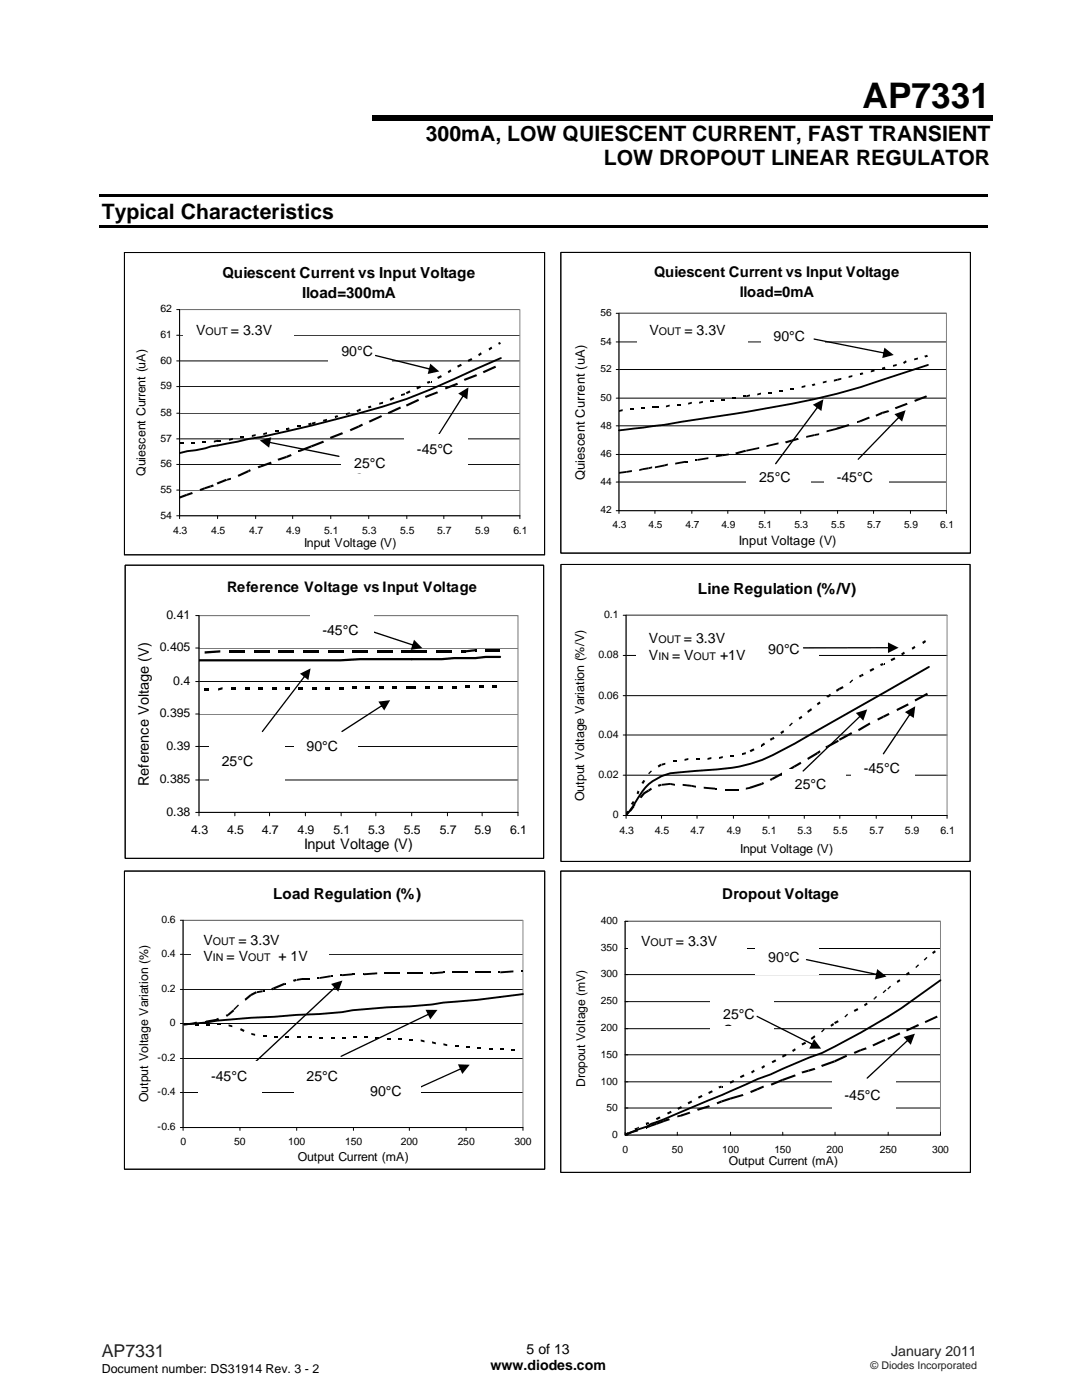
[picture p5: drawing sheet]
<svg xmlns="http://www.w3.org/2000/svg" width="216mm" height="279mm" viewBox="0 0 216 279" stroke-linecap="round" stroke-linejoin="round" font-family="sans-serif">
<path d="M19.8 38.8h177.2v.5h-177.2zM74.3 23.1h123.8v1.1h-123.8zM19.8 44.9h177.2v.5h-177.2z" fill="#000"/>
<path d="M24.8 50.4h83.9v60.3h-83.9z" fill-rule="evenodd" fill="#fff" stroke="#000" stroke-width=".2"/>
<g fill="none" stroke="#000" stroke-width=".2">
<path d="M24.8 50.4h83.9v60.3h-83.9zM35.3 77.2h68.4M35.3 72h68.4M35.3 66.9h68.4M35.3 61.8h68.4M35.8 61.8v41.7M35.3 97.8h68.4M35.3 92.7h68.4M35.3 87.6h68.4M35.3 82.5h68.4M35.3 102.9h68.4v.6M43.4 102.9v.6"/>
<path d="M51 102.9v.6M58.4 102.9v.6M66 102.9v.6M73.6 102.9v.6M81.2 102.9v.6M88.6 102.9v.6M96.1 102.9v.6"/>
</g>
<path d="M35.8 61.8h67.9v41.1h-67.9z" fill="none" stroke="#808080" stroke-width=".2"/>
<path d="M99.9 71.5l-4.7 2a123.6 123.6 0 0 1-23.5 9l-9.5 2.4-10 2.3-2.5 .4-13.9 2.8" fill="none" stroke="#000" stroke-width=".38"/>
<path d="M85.9 76h.2v.4h-.2zM35.9 88.1h.7v.4h-.7zM38.1 88.1h.8v.4h-.8zM40.4 87.9h.7v.4h-.7zM43.4 87.8h.8v.3h-.8zM48 87h.7v.4h-.7zM54.8 85.9h.8v.4h-.8zM57.1 85.5h.2v.4h-.2zM59.4 84.9h.7v.4h-.7zM59.5 89.9h.2v.3h-.2zM66.8 83h.2v.4h-.2z" fill="#000"/>
<g fill="#000">
<path d="M77.7 79.6l.8-.4 .2 .4-.8 .4zM80 78.7l.8-.2v.3l-.8 .2zM81 78.3l.7-.4 .2 .4-.7 .4zM83.1 77.3l.7-.3 .2 .3-.8 .4zM84.8 79l2.4-.9 .2 .4-2.4 .9zM85.2 76.2l.5-.2 .2 .4-.6 .2zM87.2 75.2l.8-.3 .2 .3-.8 .4zM88.8 77.3l2.4-.9 .2 .4-2.5 .9zM89.3 74.1l.6-.4 .2 .4-.6 .4zM91.2 73l.8-.4 .2 .4-.8 .4zM92.5 75.6l2.5-.9 .2 .4-2.5 .9zM93.3 71.8l.8-.3 .2 .3-.8 .4z"/>
<path d="M95.4 70.7l.5-.4 .2 .4-.5 .4zM96.3 74.1l2.5-1.1 .2 .4-2.5 1.1zM97.5 69.6l.5-.4 .2 .4-.5 .3zM99.4 68.4l.4-.2 .1 .4-.3 .2zM35.8 99.1l1.4-.5 .2 .4-1.6 .5zM37.2 98.6l1.1-.4 .2 .4-1.1 .4zM39.8 97.6l1-.3 .2 .3-1 .4zM40.8 97.3l1.1-.4 .2 .4-1.1 .3zM41.9 96.9l.6-.2 .2 .4-.6 .2zM42.7 87.9l.7-.1v.3l-.7 .2zM43.2 96.3l1.9-.8 .2 .4-1.9 .8zM45.3 95.5l.8-.1v.3l-.8 .2z"/>
<path d="M45.7 87.6l.8-.2v.4l-.8 .1zM47.4 94.8l2.1-1 .2 .4-2.1 1zM49.5 93.8l.4-.2 .2 .4-.4 .2zM50.2 86.8l.8-.2v.4l-.8 .2zM51.4 93.1l.6-.2 .2 .4-.6 .2zM52 92.9l2-.8 .2 .4-2 .8zM52.5 86.4l.8-.1v.3l-.8 .2zM55.4 91.6l1.7-.6 .2 .4-1.7 .5zM57.1 85.5l.5-.2 .2 .4-.5 .2zM57.1 91l.9-.4 .2 .4-.9 .4zM59.5 89.9l2.5-1 .2 .4-2.5 .9zM61.4 84.5l.6-.2 .2 .4-.6 .2z"/>
<path d="M62 88.9l2.5-1 .2 .4-2.5 1zM62.2 84.3l.7-.1v.3l-.7 .2zM64.5 83.8l.7-.2v.4l-.7 .2zM65.8 87.2l2.5-.9 .2 .3-2.5 1zM66.8 83l.5-.2 .2 .4-.5 .2zM69 82.5l.8-.2v.4l-.8 .1zM69.8 85.7l1.7-.8 .2 .4-1.7 .8zM71.1 81.9l.4-.2 .2 .4-.4 .2zM71.5 81.7l.4-.2 .2 .4-.4 .2zM71.5 84.9l.7-.4 .2 .4-.7 .4zM73.4 81.1l.6-.2 .1 .4-.5 .2zM73.6 84l2.5-1.2 .1 .4-2.4 1.1z"/>
<path d="M75.7 80.4l.7-.2v.4l-.7 .2zM77.4 82.3l2.4-1.2 .2 .4-2.4 1.2zM81 80.8l2.4-1.2 .2 .4-2.4 1.1z"/>
</g>
<path d="M111.9 50.4h81.7v60h-81.7z" fill-rule="evenodd" fill="#fff" stroke="#000" stroke-width=".2"/>
<g fill="none" stroke="#000" stroke-width=".2">
<path d="M111.9 50.4h81.7v60h-81.7zM123 79.5h65.8M123 73.7h65.8M123 68.2h65.8M123 62.5h65.8M123.5 62.5v40M123 96.2h65.8M123 90.7h65.8M123 85h65.8M123 101.9h65.8v.6M130.7 101.9v.6M138 101.9v.6"/>
<path d="M145.2 101.9v.6M152.6 101.9v.6M159.8 101.9v.6M167.1 101.9v.6M174.3 101.9v.6M181.7 101.9v.6"/>
</g>
<path d="M123.5 62.5h65.3v39.4h-65.3z" fill="none" stroke="#808080" stroke-width=".2"/>
<path d="M185.2 72.8l-9.1 3a161.8 161.8 0 0 1-30.8 7l-12.8 2-9 1.1" fill="none" stroke="#000" stroke-width=".37"/>
<g fill="#000">
<path d="M148.9 78.9l.7-.2v.4l-.7 .2zM151.1 78.5l.7-.1v.3l-.7 .2zM160 77.1l.7-.2v.4l-.7 .1zM162 76.7l.5-.2 .2 .4-.5 .2zM164.2 76.2l.7-.2v.3l-.7 .2zM166.4 75.8l.7-.2v.4l-.7 .2zM167.1 75.6l.8-.2v.4l-.8 .2zM169.3 75l.8-.1v.3l-.8 .2zM171.6 74.5l.5-.2 .2 .4-.6 .2zM173.8 73.9l.7-.2v.4l-.7 .2zM176 73.4l.5-.2 .2 .4-.6 .1zM178.2 72.8l.7-.2v.4l-.7 .2z"/>
<path d="M180.2 72.3l.6-.4 .1 .4-.5 .3zM182.4 71.5l.8-.1v.3l-.8 .2zM182.4 79.8l2.4-.9 .2 .4-2.4 .9zM184.4 71l.6-.2 .2 .4-.6 .2zM123.5 81.9l.7-.2v.3l-.7 .2zM123.5 94.2l1.5-.2v.4l-1.5 .2zM125 94l1.1-.2v.4l-1.1 .2zM127.6 93.6l.7-.1v.3l-.7 .2zM128.3 93.5l1.1-.2v.3l-1.1 .2zM129.4 93.3l.7-.2v.4l-.7 .1zM130.7 93.1l1.8-.4v.4l-1.8 .4zM132.5 92.7l.8-.2v.4l-.8 .2z"/>
<path d="M132.9 80.9l.7-.1v.3l-.7 .2zM134.7 92.4l2.1-.4v.4l-2.1 .3zM137.3 80.4l.7-.2v.4l-.7 .2zM139.1 91.6l2.3-.4v.4l-2.3 .4zM139.5 80.2l.8-.2v.4l-.8 .2zM142.8 90.9l1.3-.2v.4l-1.3 .1zM144.1 90.7l1.3-.2v.4l-1.3 .2zM146.7 90.3l2-.5 .2 .3-2 .6zM148.9 89.8l2.6-.6v.4l-2.6 .5zM153 88.9l2.3-.6v.4l-2.3 .5zM156.6 88.1l1.3-.4 .2 .4-1.3 .4zM157.9 87.7l1.3-.3 .2 .3-1.3 .4z"/>
<path d="M160.9 87l1.6-.4v.4l-1.6 .4zM162.5 86.6l.9-.1v.3l-.9 .2zM164.9 85.9l2.2-.6v.4l-2.2 .6zM166.9 85.3l2.4-.7 .2 .4-2.4 .7zM171 84.1l.7-.2v.3l-.7 .2zM171.6 83.9l1.8-.8 .2 .4-1.9 .7zM174.7 82.8l1.3-.6 .1 .4-1.2 .5zM176 82.2l1.2-.3 .2 .3-1.3 .4zM178.5 81.3l2.4-.9 .2 .4-2.4 .9z"/>
</g>
<g fill="#000">
<path d="M146.2 79.3h.7v.4h-.7zM148.4 78.9h.5v.4h-.5zM153.3 78.2h.8v.3h-.8zM155.5 77.8h.8v.4h-.8zM157.7 77.4h.8v.4h-.8zM171.6 74.5h.1v.4h-.1zM176 73.4h.1v.3h-.1zM125.7 81.5h.7v.4h-.7zM127.9 81.3h.8v.4h-.8zM130.1 81.1h1.3v.4h-1.3zM135.1 80.6h.7v.3h-.7zM136.8 92h.5v.4h-.5z"/>
<path d="M138.8 91.6h.3v.4h-.3zM141.7 79.8h.8v.4h-.8zM143.9 79.7h.8v.3h-.8z"/>
</g>
<path d="M25 112.8h83.5v58.5h-83.5z" fill-rule="evenodd" fill="#fff" stroke="#000" stroke-width=".2"/>
<g fill="none" stroke="#000" stroke-width=".2">
<path d="M25 112.8h83.5v58.5h-83.5zM39.1 136h64.3M39.1 129.3h64.3M39.1 122.9h64.3M39.7 122.9v39.9M39.1 155.7h64.3M39.1 149h64.3M39.1 142.5h64.3M39.1 162.1h64.3v.7M46.9 162.1v.7M53.8 162.1v.7M60.9 162.1v.7"/>
<path d="M68.1 162.1v.7M75 162.1v.7M82.1 162.1v.7M89.3 162.1v.7M96.2 162.1v.7"/>
</g>
<path d="M39.7 122.9h63.7v39.2h-63.7z" fill="none" stroke="#808080" stroke-width=".22"/>
<path d="M99.8 131.1h-2.9l-2 .2h-4.3l-2.4 .3h-16.3l-4 .2h-28.2" fill="none" stroke="#000" stroke-width=".45"/>
<g fill="#000">
<path d="M40.8 137.4h.9v.4h-.9zM46.2 137.1h.9v.5h-.9zM48.9 137.1h.9v.5h-.9zM51.6 137.1h.9v.5h-.9zM54.2 137.1h.9v.5h-.9zM56.9 137.1h.9v.5h-.9zM59.6 137.1h.9v.5h-.9zM62.3 137.1h.9v.5h-.9zM64.9 137.1h.9v.5h-.9zM67.6 137.1h.9v.5h-.9zM70.3 136.9h.9v.5h-.9zM73 136.9h.9v.5h-.9z"/>
<path d="M75.7 136.9h.9v.5h-.9zM78.3 136.9h.9v.5h-.9zM81 136.9h.9v.5h-.9zM82.1 136.9h.9v.5h-.9zM84.8 136.9h.9v.5h-.9zM87.5 136.9h.9v.5h-.9zM90.2 136.9h.9v.5h-.9zM92 129.8h.9v.4h-.9zM92.9 136.7h.8v.4h-.8zM94.9 129.5h.2v.5h-.2zM95.5 136.7h.9v.4h-.9zM98.2 136.7h.9v.4h-.9z"/>
</g>
<path d="M40.8 130l3.2-.2v.4l-3.2 .3zM43.5 137.4l.9-.3v.5l-.9 .2zM92.9 129.8l2-.3v.5l-2 .2z" fill="#000"/>
<path d="M45.7 130h3.2M50.7 130h3.1M55.6 130h3.1M60.5 130h3.1M65.4 130h3.1M70.3 130h3.1M75.2 130h3.1M80.1 130h5.2M87.1 130h3.1M96.9 129.8h2.9" fill="none" stroke="#000" stroke-width=".44"/>
<path d="M111.9 112.6h81.7v59.3h-81.7z" fill-rule="evenodd" fill="#fff" stroke="#000" stroke-width=".2"/>
<g fill="none" stroke="#000" stroke-width=".2">
<path d="M111.9 112.6h81.7v59.3h-81.7zM124.4 138.8h64.6M124.4 130.8h64.6M124.4 122.8h64.6M124.9 122.8v40.5M124.4 154.7h64.6M124.4 146.7h64.6M124.4 162.8h64.6v.5M132 162.8v.5M139.1 162.8v.5M146.3 162.8v.5M153.4 162.8v.5"/>
<path d="M160.5 162.8v.5M167.6 162.8v.5M174.8 162.8v.5M181.9 162.8v.5"/>
</g>
<path d="M124.9 122.8h64.1v40h-64.1z" fill="none" stroke="#808080" stroke-width=".2"/>
<path d="M185.4 133.1l-26.8 15.3a32.2 32.2 0 0 1-12.2 4.8l-9.7 .8a10.7 10.7 0 0 0-6.8 2.1 24.3 24.3 0 0 0-4.2 5.7l-.8 1M144.6 157.6h2.7" fill="none" stroke="#000" stroke-width=".38"/>
<g fill="#000">
<path d="M164.9 139l.2-.2 .2 .2-.2 .2zM165.1 138.8l.6-.3 .1 .3-.5 .4zM166.8 137.7l.6-.4 .2 .4-.6 .4zM167.4 137.3l.7-.4 .2 .4-.7 .4zM169.5 136.2l.6-.6 .1 .2-.5 .6zM171.4 134.8l.4-.2 .2 .4-.4 .2zM171.8 134.6l.3-.1 .2 .3-.3 .2zM173.5 133.7l.8-.4 .2 .4-.8 .4zM175.6 132.5l.6-.2 .2 .4-.6 .2zM177.7 131.6l.8-.4 .2 .4-.8 .4zM179.8 130.4l.6-.4 .2 .4-.6 .4zM181.9 129.3l.6-.4 .2 .4-.6 .4z"/>
<path d="M182.5 139.6l2.5-1.3 .2 .3-2.5 1.4zM184 128.1l.6-.4 .2 .4-.6 .4zM127.2 157.8l.4 .2-.2 .5-.4-.2zM128.4 158.2l.4 .1-.8 1-.4-.2zM128.4 155.7l.4 .2-.4 .5-.4-.1zM128.4 158.2l.9-.6 .2 .4-.9 .5zM129.3 154.3l.6-.5 .2 .1-.6 .6zM129.3 157.6l.6-.4 .2 .4-.6 .4zM131.2 152.8l.6-.4 .2 .4-.6 .4zM131.2 156.6l.6-.2 .2 .4-.6 .2zM132 152.4l.8-.2v.4l-.8 .2zM132 156.4l1.7-.1v.3l-1.7 .2z"/>
<path d="M133.7 156.3l1 .1v.4l-1-.2zM136.2 156.4l1.7 .2v.4l-1.7-.2zM136.6 151.5l.8-.2v.4l-.8 .1zM137.9 156.6l1 .2v.4l-1-.2zM140.4 157l2.3 .2v.4l-2.3-.2zM141.2 151.3l.7-.2v.4l-.7 .2zM143.5 151.1l.7-.2v.4l-.7 .2zM148.1 150.3l.7-.2v.4l-.7 .2zM148.8 157.2l1-.2v.4l-1 .2zM149.6 149.7l.8-.3 .2 .3-.8 .4zM149.6 157l2.3-.7 .2 .3-2.3 .8zM151.9 148.6l.6-.4 .2 .4-.6 .4z"/>
<path d="M151.9 156.3l.4-.2 .2 .3-.4 .2zM153.6 147.4l.4-.1 .2 .3-.4 .2zM153.6 155.5l.4-.2 .2 .4-.4 .2zM154 147.3l.4-.2 .2 .3-.4 .2zM154 155.3l2.1-1.2 .2 .4-2.1 1.2zM155.7 146.1l.6-.4 .2 .4-.6 .4zM157.4 144.8l.6-.6 .2 .2-.6 .6zM157.4 153.4l1-.6 .2 .4-1 .6zM158.4 152.8l1.3-.8 .2 .4-1.3 .8zM159.3 143.2l.6-.3 .2 .3-.6 .4zM161.1 141.9l.7-.6 .2 .4-.8 .6zM161.1 151.3l1.9-1.2 .2 .4-2 1.2z"/>
<path d="M163 140.4l.6-.4 .1 .4-.5 .4zM163 150.1l.6-.4 .1 .4-.5 .4zM164.7 149l.4-.2 .2 .4-.4 .2zM165.1 148.8l2.1-1.2 .2 .4-2.1 1.2zM167.4 147.4l2.5-1.3 .2 .4-2.5 1.3zM171.2 145.5l2.3-1.3 .2 .4-2.3 1.3zM175 143.4l1.2-.5 .2 .3-1.2 .6zM176.2 142.9l1.1-.6 .2 .4-1.1 .5zM178.9 141.5l2.2-1.1 .2 .4-2.3 1.1zM125.1 161.8l.4 .2-.4 .8-.2-.2zM125.5 161.8l.2 .2-.8 .8v-.2zM126.3 160.8l.3 .2-.7 1-.4-.2z"/>
<path d="M126.3 159.9l.3 .2-.3 .5-.4-.2zM126.6 160.4l.2 .2-.4 .4-.1-.2z"/>
</g>
<path d="M176.4 132.3h.2v.4h-.2zM134.3 151.7h.8v.3h-.8zM138.9 151.3h.8v.4h-.8zM142.7 157.2h.4v.4h-.4zM145.8 150.7h.7v.4h-.7zM151.9 148.6h.2v.4h-.2z" fill="#000"/>
<path d="M24.8 173.8h83.9v59.5h-83.9z" fill-rule="evenodd" fill="#fff" stroke="#000" stroke-width=".2"/>
<g fill="none" stroke="#000" stroke-width=".2">
<path d="M24.8 173.8h83.9v59.5h-83.9zM36 197.5h68.4M36 190.5h68.4M36 183.7h68.4M36.5 183.7v41.9M36 218h68.4M36 211.2h68.4M36 204.3h68.4M36 225h68.4v.6M47.9 225v.6M59.2 225v.6M70.5 225v.6"/>
<path d="M81.7 225v.6M93 225v.6"/>
</g>
<path d="M36.5 183.7h67.9v41.3h-67.9z" fill="none" stroke="#808080" stroke-width=".2"/>
<path d="M76.8 194.2h3M81.3 194.2h3M90.4 194.1h3M94.9 194.1h3M104.4 198.4a179.9 179.9 0 0 1-15.9 1.7l-2.3 .4-4.5 .4a100.1 100.1 0 0 0-13.4 1.1l-13.6 .9a109.2 109.2 0 0 0-13.6 1.2l-4.4 .3" fill="none" stroke="#000" stroke-width=".38"/>
<g fill="#000">
<path d="M52.4 197.6h.4v.4h-.4zM56.9 196.1h.2v.4h-.2zM60.3 195.2h1.5v.4h-1.5zM63.4 195h.3v.4h-.3zM66 194.6h.4v.4h-.4zM67.9 194.4h.4v.4h-.4zM70.4 194.2h.5v.4h-.5zM72.4 194.2h.2v.4h-.2zM85.8 194.1h.4v.3h-.4zM88.5 193.9h.4v.3h-.4zM99.4 193.9h.4v.3h-.4zM104 193.7h.4v.4h-.4z"/>
<path d="M36.7 204.3h.8v.3h-.8zM39 204.4h.8v.4h-.8zM40.9 203.7h.2v.4h-.2zM41.1 204.4h.7v.4h-.7zM43.3 204.3h.8v.3h-.8zM52.4 206.5h.8v.4h-.8zM54.7 206.7h.7v.4h-.7zM56.9 206.7h.8v.4h-.8zM59.2 206.7h.8v.4h-.8zM61.5 206.7h.7v.4h-.7zM63.7 206.9h.8v.4h-.8zM66 206.9h.8v.4h-.8z"/>
<path d="M68.3 206.9h.7v.4h-.7zM70.5 206.7h.8v.4h-.8zM72.6 206.7h.8v.4h-.8zM74.9 206.9h.7v.4h-.7zM77.2 207.1h.7v.4h-.7zM79.4 207.1h.8v.4h-.8zM81.7 207.3h.7v.3h-.7zM90.7 208.6h.8v.4h-.8zM93 208.8h.8v.4h-.8zM95.3 209h.7v.4h-.7zM97.5 209.2h.8v.3h-.8zM99.8 209.2h.8v.3h-.8z"/>
<path d="M102.1 209.4h.7v.3h-.7z"/>
</g>
<g fill="#000">
<path d="M48.8 199.3l1.2-.9 .1 .4-1.1 .9zM50 198.4l1.1-.6 .2 .4-1.2 .6zM51.3 197.8l1.1-.2v.4l-1.1 .2zM54.1 197.3l.4-.2 .2 .4-.4 .1zM54.5 197.1l2.2-1 .2 .4-2.2 1zM58.4 195.6l.6-.2 .2 .3-.6 .2zM59.2 195.4l1.1-.2v.4l-1.1 .1zM63.7 195l2.3-.4v.4l-2.3 .4zM68.3 194.4l2.1-.2v.4l-2.1 .2zM72.6 194.2l2.7-.1v.3l-2.7 .2zM86.2 194.1l2.3-.2v.3l-2.3 .2zM99.8 193.9l2.6-.2v.4l-2.6 .1z"/>
<path d="M36.7 204.3l2.1-.2v.3l-2.1 .2zM38.6 204.1l.6-.2 .2 .4-.6 .1zM41.1 203.7l2.2-.4v.4l-2.2 .4zM43.2 203.3l.3-.2 .2 .4-.4 .2zM45 202.5l.4-.1 .2 .3-.4 .2zM45.4 202.4l1.1-1 .2 .4-1.1 .9zM45.6 204.4l.8 .2v.4l-.8-.2zM46.5 201.4l1-.9 .2 .2-1 .9zM48.1 205.2l.7 .4-.2 .4-.7-.4zM50.1 206.1l.8 .2v.4l-.8-.2zM83.9 207.5l.8 .1v.4l-.8-.2zM86.2 207.8l.8 .2v.4l-.8-.2z"/>
<path d="M88.5 208.2l.7 .2v.4l-.7-.2z"/>
</g>
<path d="M111.9 173.8h81.7v60.2h-81.7z" fill-rule="evenodd" fill="#fff" stroke="#000" stroke-width=".2"/>
<path d="M124.7 183.9h63v42.6h-63z" fill="#fff"/>
<g fill="none" stroke="#000" stroke-width=".2">
<path d="M111.9 173.8h81.7v60.2h-81.7zM124.7 199.9h63M124.7 194.5h63M124.7 189.3h63M187.7 183.9h-63v42.6h.6M124.7 215.9h63M124.7 210.5h63M124.7 205.3h63M124.7 221.1h63M124.7 226v.5h63v-.5M135.1 226v.5M145.8 226v.5"/>
<path d="M156.2 226v.5M166.6 226v.5M177.2 226v.5"/>
</g>
<path d="M124.7 183.9h63v42.6h-63z" fill="none" stroke="#808080" stroke-width=".2"/>
<path d="M187.7 195.6a132 132 0 0 1-23.7 14.5l-2.6 1-7.6 3.3-2.6 .9-7.1 3.2-19.4 8" fill="none" stroke="#000" stroke-width=".37"/>
<g fill="#000">
<path d="M174.4 199.2l.2 .1-.2 .2-.1-.2zM174.4 199.2l.4-.4 .2 .2-.4 .3zM176.1 198l.6-.5 .2 .2-.6 .5zM177.6 196.7l.2 .2-.6 .6-.1-.2zM178.9 195.8l.6-.4 .2 .4-.6 .4zM180.8 194.3l.5-.4 .2 .4-.5 .4zM182.6 193l.6-.6 .2 .2-.6 .6zM184.3 191.5l.6-.5 .2 .2-.6 .5zM186 190l.5-.3 .2 .3-.5 .4zM139.3 218.9l.7-.4 .2 .4-.8 .4zM141.3 218l.7-.4 .2 .4-.7 .3zM143.3 216.8l.6-.1 .2 .3-.6 .2z"/>
<path d="M143.9 219.6l1.7-.5 .2 .4-1.7 .5zM145.6 215.9l.7-.4 .2 .4-.7 .4zM145.6 219.1l2.6-.8 .2 .4-2.6 .8zM147.6 214.8l.8-.4 .2 .4-.8 .4zM149.7 217.8l1.3-.6 .2 .4-1.3 .5zM149.9 213.9l.5-.4 .2 .4-.5 .3zM151 217.2l1.3-.5 .2 .3-1.3 .6zM151.9 212.9l.6-.3 .2 .3-.6 .4zM153.8 216.3l2.2-1 .2 .4-2.2 1zM154 211.8l.7-.4 .2 .4-.7 .4zM156 210.7l.8-.4 .2 .4-.8 .4zM156 215.3l2.6-.9 .2 .4-2.6 .9z"/>
<path d="M158.1 209.6l.5-.4 .2 .4-.6 .4zM159.9 208.3l.8-.4 .1 .4-.7 .3zM159.9 213.9l1.3-.4 .2 .4-1.3 .3zM161.2 213.5l1.3-.4 .2 .4-1.3 .4zM161.8 207.2l.7-.6 .2 .4-.7 .5zM163.8 205.8l.6-.5 .2 .2-.6 .5zM163.8 212.6l2.6-1 .2 .4-2.6 .9zM165.7 204.6l.5-.4 .2 .4-.5 .3zM166.4 204l.8-.4 .2 .4-.8 .4zM166.4 211.6l2.5-1.1 .1 .4-2.4 1.1zM169 202.3l.2 .2-.5 .6-.2-.2zM170.3 201.6l.8-.4 .2 .4-.8 .4z"/>
<path d="M170.3 210l1.4-.6 .1 .4-1.3 .5zM171.7 209.4l1.1-.4 .2 .4-1.2 .4zM172.4 200.4l.6-.3 .1 .3-.5 .4zM174.1 208.5l2.4-1.2 .2 .4-2.4 1.1zM177.1 207.2l2.4-1.2 .2 .4-2.5 1.1zM180.8 205.5l2.4-1.1 .2 .3-2.4 1.1zM184.5 203.8l2.4-1.1 .2 .4-2.4 1.1zM124.7 226.3l.6-.3 .2 .3-.8 .3zM124.7 226.3l1.1-.5 .2 .3-1.3 .5zM125.8 225.8l1.3-.4 .2 .4-1.3 .3zM126.6 225.2l.5-.2 .2 .4-.5 .2zM127.1 225l.2-.1 .2 .1-.2 .2z"/>
<path d="M128.8 224.1l.6-.2 .2 .4-.6 .2zM128.8 224.9l1-.4 .1 .4-.9 .3zM129.8 224.5l1.1-.4 .2 .4-1.2 .4zM130.9 223.2l.7-.4 .2 .4-.7 .3zM130.9 224.1l1.5-.6 .1 .4-1.4 .6zM132.4 223.5l1.1-.3 .2 .3-1.2 .4zM133.1 222.1l.8-.4 .1 .4-.7 .3zM135.1 221.1l.8-.4 .2 .4-.8 .4zM135.1 222.6l1-.2v.4l-1 .2zM135.9 222.4l1.7-.5 .2 .3-1.7 .6zM137.2 220l.7-.4 .2 .4-.7 .4zM139.1 221.3l2.4-.7 .2 .3-2.4 .8z"/>
<path d="M143 220l.9-.4 .2 .4-.9 .4z"/>
</g>
<g fill="#000">
<path d="M144.1 216.7h.2v.3h-.2zM128.8 224.1h.2v.4h-.2zM128.8 224.9h.2v.3h-.2z"/>
<path d="M53.5 88.1l14.1 2.8 .2 .2-.2 .1-14-2.8zM51.8 87.9l2.3-.6-.4 2z"/>
</g>
<g fill="#fff">
<path d="M151.8 64.2h12.7v7.3h-12.7z"/>
<path d="M164.4 92.2h12.8v6.4h-12.8z"/>
<path d="M148.9 92.2h12.9v6.3h-12.9z"/>
</g>
<g fill="#000">
<path d="M162.4 67.6l14.2 2.8 .1 .1-.1 .1-14.2-2.8zM176.5 69.4l1.8 1.4-2.3 .7z"/>
<path d="M163.2 81h.1l.1 .2-8.5 11.4h-.2v-.1zM162.2 80.8l2.1-1.1-.4 2.3z"/>
<path d="M179.4 83.1h.2v.1l-8.3 8.5h-.1v-.1zM178.5 82.7l2.2-.8-.7 2.2z"/>
</g>
<g fill="#fff">
<path d="M58.6 146.1h12.7v6.3h-12.7z"/>
<path d="M150.8 126.7h12.7v6.3h-12.7z"/>
<path d="M41.7 149.1h15.1v7.8h-15.1z"/>
<path d="M156.1 153.6h12.6v6.8h-12.6z"/>
<path d="M169.8 150.5h12.7v6.4h-12.7z"/>
</g>
<g fill="#000">
<path d="M74.5 126.1l.2-.1 8 2.7v.1l-.1 .1-8-2.6zM82.6 127.7l1.7 1.6-2.3 .4z"/>
<path d="M160.3 129.2l17.2-.1 .2 .2-.2 .1h-17.2zM177.2 128.2l2.1 1.1-2.1 1z"/>
<path d="M60.8 134.7h.2v.2l-8.5 11.1-.2 .1v-.2zM59.9 134.5l2.1-1.1-.5 2.3z"/>
<path d="M68.2 145.9l8.1-5.3h.2v.2l-8.2 5.3-.2-.1zM75.5 140l2.4-.3-1.2 2.1z"/>
</g>
<g fill="#fff">
<path d="M150.8 188.2h12.7v6.3h-12.7z"/>
<path d="M141.8 199.5h12.6v6.5h-12.6z"/>
<path d="M166 215.8h12.7v6.3h-12.7z"/>
</g>
<g fill="#000">
<path d="M160.2 153.8l11.5-11.1h.2v.2l-11.5 11.1-.2-.1zM170.8 142.3l2.2-.7-.7 2.2z"/>
<path d="M160.9 191.4l14.3 3 .1 .1-.2 .1-14.2-3zM175 193.4l1.9 1.5-2.3 .6z"/>
<path d="M49.1 213.5l17.9-16.7h.1v.2l-17.8 16.7h-.2zM66.1 196.4l2.2-.7-.8 2.2z"/>
<path d="M68 210.7l17.6-8.5 .2 .1v.1l-17.7 8.5h-.2zM84.9 201.5h2.4l-1.4 1.9z"/>
<path d="M80.8 218.2l11.3-5.1 .1 .1v.1l-11.2 5.1zM91.4 212.4l2.3 .1-1.5 1.8z"/>
<path d="M151 202.7l11.3 5.7 .1 .2h-.2l-11.2-5.6zM162.4 207.4l1.5 1.9h-2.4z"/>
<path d="M173 215.1l8.2-7.7h.2v.2l-8.3 7.7-.2-.1zM180.3 206.9l2.3-.6-.9 2.2z"/>
</g>
<g fill="#fff">
<path d="M58.6 211.8h12.7v6.3h-12.7z"/>
<path d="M39.6 211.8h12.7v6.3h-12.7z"/>
<path d="M71.3 214.9h12.6v6.4h-12.6z"/>
<path d="M65.6 67.2h12.7v6.4h-12.7z"/>
</g>
<g fill="#000">
<path d="M74.9 70.8l11.1 2.8 .1 .1-.2 .1-11-2.7zM85.9 72.6l1.8 1.5-2.4 .5z"/>
<path d="M92.4 78.7h.2v.2l-5.2 8.3h-.2v-.2zM91.4 78.5l2.1-1.2-.3 2.4z"/>
</g>
<g fill="#fff">
<path d="M80.7 86.7h12.7v6.3h-12.7z"/>
<path d="M68.2 89.5h12.6v6.4h-12.6z"/>
</g>
<path d="M181.5 142.3h.2l.1 .2-5.4 8h-.2v-.2zM180.6 142.1l2-1.2-.3 2.4z" fill="#000"/>
<g fill="#fff">
<path d="M61.8 122.8h12.7v6.5h-12.7z"/>
<path d="M36.6 62.9h22v6.4h-22z"/>
<path d="M127.1 62.9h22.1v6.4h-22.1z"/>
<path d="M127 124.5h24.8v9.6h-24.8z"/>
<path d="M38.1 184.7h27.5v9.5h-27.5z"/>
<path d="M125.4 185h23.5v6.3h-23.5z"/>
</g>
<text font-size="7" x="172.1" y="21.6">AP7331</text>
<g font-size="4.2">
<text x="85" y="28.1">300mA, LOW QUIESCENT CURRENT, FAST TRANSIENT</text>
<text x="120.5" y="33">LOW DROPOUT LINEAR REGULATOR</text>
<text x="20.3" y="43.6">Typical Characteristics</text>
</g>
<text font-size="3.5" fill="#231f20" x="20.3" y="270.9">AP7331</text>
<text font-size="3.1" x="139.3" y="118.6">Line Regulation (%/V)</text>
<g font-size="3">
<text x="44.4" y="55.5">Quiescent Current vs Input Voltage</text>
<text x="60.3" y="59.5">Iload=300mA</text>
<text x="54.5" y="179.5">Load Regulation (%)</text>
<text x="144.1" y="179.4">Dropout Voltage</text>
</g>
<g font-size="2.9">
<text x="130.5" y="55.3">Quiescent Current vs Input Voltage</text>
<text x="147.6" y="59.2">Iload=0mA</text>
<text x="45.3" y="118.2">Reference Voltage vs Input Voltage</text>
<text x="29.7" y="156.8" transform="rotate(-90 29.7 156.8)">Reference Voltage (V)</text>
<text x="60.7" y="169.4">Input Voltage (V)</text>
</g>
<g font-size="2.8">
<text x="39.1" y="66.8">V</text>
<text x="46.1" y="66.8">= 3.3V</text>
<text x="68.1" y="71.1">90°C</text>
<text x="129.6" y="66.8">V</text>
<text x="136.6" y="66.8">= 3.3V</text>
<text x="154.4" y="68.1">90°C</text>
<text x="70.7" y="93.3">25°C</text>
<text x="83.2" y="90.6">-45°C</text>
<text x="70.7" y="96.6">C</text>
<text x="151.5" y="96.1">25°C</text>
<text x="167" y="96.1">-45°C</text>
<text x="64.3" y="126.7">-45°C</text>
<text x="129.5" y="131.7">V</text>
<text x="129.5" y="128.4">V</text>
<text x="134.1" y="131.7">= V</text>
<text x="136.5" y="128.4">= 3.3V</text>
<text x="143.7" y="131.7">+1V</text>
<text x="153.3" y="130.5">90°C</text>
<text x="61.2" y="149.9">90°C</text>
<text x="44.2" y="152.9">25°C</text>
<text x="172.4" y="154.3">-45°C</text>
<text x="158.6" y="157.5">25°C</text>
<text x="40.6" y="191.8">V</text>
<text x="40.6" y="188.6">V</text>
<text x="45.2" y="191.8">= V</text>
<text x="47.6" y="188.6">= 3.3V</text>
<text x="55.6" y="191.8">+ 1V</text>
<text x="127.9" y="188.8">V</text>
<text x="134.9" y="188.8">= 3.3V</text>
<text x="153.3" y="192">90°C</text>
<text x="144.3" y="203.4">25°C</text>
<text x="144.3" y="206.7">C</text>
<text x="42.1" y="215.6">-45°C</text>
<text x="61.2" y="215.6">25°C</text>
<text x="73.9" y="218.8">90°C</text>
<text x="168.5" y="219.6">-45°C</text>
<text x="97.9" y="273.5">www.diodes.com</text>
<text x="105.1" y="270.2">5 of 13</text>
</g>
<text font-size="2.8" fill="#231f20" x="177.8" y="270.6">January 2011</text>
<g font-size="2.6">
<text x="116.7" y="95.9" transform="rotate(-90 116.7 95.9)">Quiescent Current (uA)</text>
<text x="147.4" y="108.9">Input Voltage (V)</text>
</g>
<g font-size="2.5">
<text x="29" y="95" transform="rotate(-90 29 95)">Quiescent Current (uA)</text>
<text x="60.7" y="109.2">Input Voltage (V)</text>
<text x="33.3" y="123.5">0.41</text>
<text x="31.9" y="130">0.405</text>
<text x="34.6" y="136.7">0.4</text>
<text x="31.9" y="143.2">0.395</text>
<text x="33.3" y="149.6">0.39</text>
<text x="31.9" y="156.3">0.385</text>
<text x="116.5" y="159.9" transform="rotate(-90 116.5 159.9)">Output Voltage Variation (%/V)</text>
<text x="33.3" y="162.8">0.38</text>
<text x="38.2" y="166.4">4.3</text>
<text x="45.3" y="166.4">4.5</text>
<text x="52.2" y="166.4">4.7</text>
<text x="59.4" y="166.4">4.9</text>
<text x="66.5" y="166.4">5.1</text>
<text x="73.4" y="166.4">5.3</text>
<text x="80.6" y="166.4">5.5</text>
<text x="87.7" y="166.4">5.7</text>
<text x="94.7" y="166.4">5.9</text>
<text x="101.8" y="166.4">6.1</text>
<text x="147.7" y="170.3">Input Voltage (V)</text>
<text x="29.6" y="219.9" transform="rotate(-90 29.6 219.9)">Output Voltage Variation (%)</text>
<text x="59.4" y="231.8">Output Current (mA)</text>
<text x="20.3" y="274">Document number: DS31914 Rev. 3 - 2</text>
</g>
<g font-size="2.4">
<text x="116.7" y="216.9" transform="rotate(-90 116.7 216.9)">Dropout Voltage (mV)</text>
<text x="145.4" y="232.4">Output Current (mA)</text>
</g>
<g font-size="2.1">
<text x="32" y="62.4">62</text>
<text x="32" y="67.5">61</text>
<text x="41" y="66.8">OUT</text>
<text x="131.5" y="66.8">OUT</text>
<text x="32" y="77.7">59</text>
<text x="32" y="72.6">60</text>
<text x="32" y="83">58</text>
<text x="32" y="88.1">57</text>
<text x="32" y="93.3">56</text>
<text x="32" y="98.4">55</text>
<text x="32" y="103.5">54</text>
<text x="34.5" y="106.5">4.3</text>
<text x="42.1" y="106.5">4.5</text>
<text x="49.7" y="106.5">4.7</text>
<text x="57.1" y="106.5">4.9</text>
<text x="64.7" y="106.5">5.1</text>
<text x="72.3" y="106.5">5.3</text>
<text x="79.8" y="106.5">5.5</text>
<text x="87.3" y="106.5">5.7</text>
<text x="94.8" y="106.5">5.9</text>
<text x="102.4" y="106.5">6.1</text>
<text x="120.5" y="123.3">0.1</text>
<text x="119.4" y="131.4">0.08</text>
<text x="131.4" y="128.4">OUT</text>
<text x="131.4" y="131.7">IN</text>
<text x="138.4" y="131.7">OUT</text>
<text x="119.4" y="139.4">0.06</text>
<text x="119.4" y="147.2">0.04</text>
<text x="119.4" y="155.3">0.02</text>
<text x="122.3" y="163.3">0</text>
<text x="123.6" y="166.4">4.3</text>
<text x="130.7" y="166.4">4.5</text>
<text x="137.8" y="166.4">4.7</text>
<text x="145" y="166.4">4.9</text>
<text x="152.1" y="166.4">5.1</text>
<text x="159.2" y="166.4">5.3</text>
<text x="166.2" y="166.4">5.5</text>
<text x="173.5" y="166.4">5.7</text>
<text x="180.6" y="166.4">5.9</text>
<text x="187.6" y="166.4">6.1</text>
<text x="32.2" y="184.2">0.6</text>
<text x="32.2" y="191">0.4</text>
<text x="42.5" y="188.6">OUT</text>
<text x="42.5" y="191.8">IN</text>
<text x="49.5" y="191.8">OUT</text>
<text x="129.8" y="188.8">OUT</text>
<text x="32.2" y="198">0.2</text>
<text x="33.9" y="204.8">0</text>
<text x="31.5" y="211.8">-0.2</text>
<text x="31.5" y="218.6">-0.4</text>
<text x="31.5" y="225.6">-0.6</text>
<text x="36" y="228.6">0</text>
<text x="46.8" y="228.6">50</text>
<text x="57.5" y="228.6">100</text>
<text x="68.9" y="228.6">150</text>
<text x="80" y="228.6">200</text>
<text x="91.3" y="228.6">250</text>
<text x="102.7" y="228.6">300</text>
</g>
<text font-size="2.1" fill="#231f20" x="173.7" y="273.2">© Diodes Incorporated</text>
<g font-size="2">
<text x="119.8" y="63.1">56</text>
<text x="119.8" y="68.8">54</text>
<text x="119.8" y="74.3">52</text>
<text x="119.8" y="80">50</text>
<text x="119.8" y="85.5">48</text>
<text x="119.8" y="91.2">46</text>
<text x="119.8" y="96.8">44</text>
<text x="119.8" y="102.5">42</text>
<text x="122.2" y="105.4">4.3</text>
<text x="129.4" y="105.4">4.5</text>
<text x="136.8" y="105.4">4.7</text>
<text x="144" y="105.4">4.9</text>
<text x="151.3" y="105.4">5.1</text>
<text x="158.5" y="105.4">5.3</text>
<text x="165.9" y="105.4">5.5</text>
<text x="173" y="105.4">5.7</text>
<text x="180.4" y="105.4">5.9</text>
<text x="187.6" y="105.4">6.1</text>
<text x="119.9" y="184.4">400</text>
<text x="119.9" y="189.8">350</text>
<text x="119.9" y="195">300</text>
<text x="119.9" y="200.4">250</text>
<text x="119.9" y="205.8">200</text>
<text x="119.9" y="211.1">150</text>
<text x="119.9" y="216.4">100</text>
<text x="121" y="221.7">50</text>
<text x="122.1" y="227.1">0</text>
<text x="124.2" y="230">0</text>
<text x="134" y="230">50</text>
<text x="144.1" y="230">100</text>
<text x="154.5" y="230">150</text>
<text x="164.9" y="230">200</text>
<text x="175.6" y="230">250</text>
<text x="186" y="230">300</text>
</g>
</svg>
